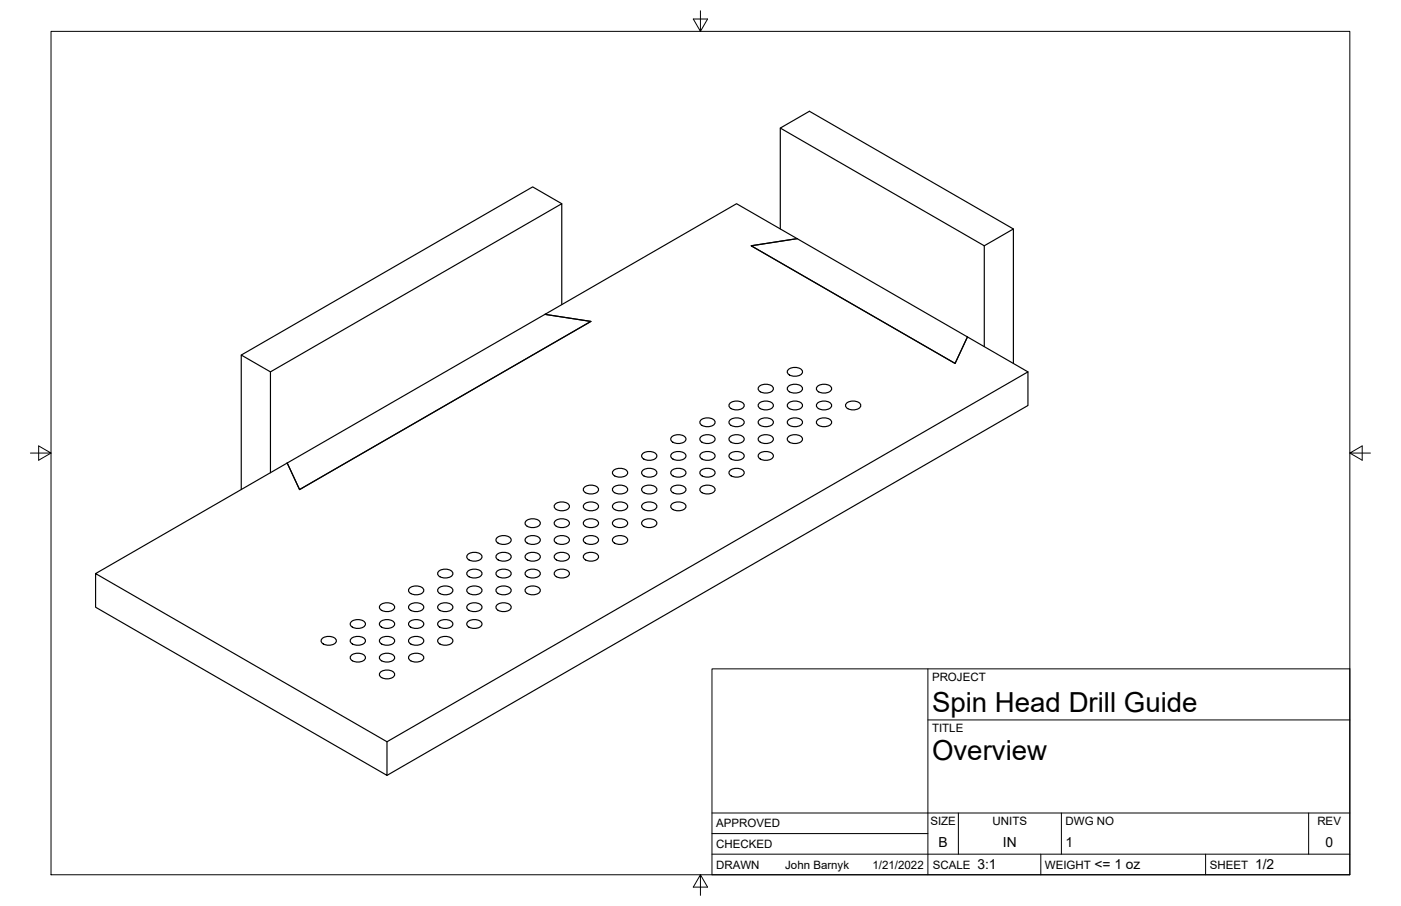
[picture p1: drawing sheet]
<svg xmlns="http://www.w3.org/2000/svg" width="432mm" height="279mm" viewBox="0 0 432 279" stroke-linecap="round" stroke-linejoin="round" font-family="sans-serif">
<!-- layer: Visible -->
<g fill="none" stroke="#000" stroke-width=".36">
<path d="M240.5 39.5l9-5.2 62.8 36.3M173.1 62.8l-8.9-5.2-89.8 51.9M231.5 75.8l14.2-2.2 52.5 30.3-3.8 8.2zM240.5 70.6v-31.1l62.9 36.3v31.1M245.7 73.6l-18.7-10.8-59 34.1 14.1 2.2-89.8 51.9-3.8-8.2M245.7 73.6l-14.2 2.2 62.9 36.3 3.8-8.2 18.6 10.8M303.4 75.8l8.9-5.2v41.5M173.1 93.9v-31.1l-89.7 51.9v31.1M83.4 114.7l-9-5.2v41.5M234 119.2a3.2 3.2 0 0 1 4.3 .3 1.48 1.48 0 0 1-1.7 1.7h-1.2a1.35 1.35 0 0 1-1.4-.5 1.35 1.35 0 0 1 0-1.5zM242.9 114a3.2 3.2 0 0 1 4.4 .3 1.48 1.48 0 0 1-1.7 1.7h-1.2a1.35 1.35 0 0 1-1.4-.5 1.35 1.35 0 0 1-.1-1.5zM242.9 119.2a3.2 3.2 0 0 1 4.4 .3 1.48 1.48 0 0 1-1.7 1.7h-1.2a1.35 1.35 0 0 1-1.4-.5 1.35 1.35 0 0 1-.1-1.5z"/>
<path d="M251.9 119.2a3.2 3.2 0 0 1 4.4 .3 1.48 1.48 0 0 1-1.7 1.7h-1.2a1.35 1.35 0 0 1-1.4-.5 1.35 1.35 0 0 1-.1-1.5zM198 139.9a3.2 3.2 0 0 1 4.4 .4 1.48 1.48 0 0 1-1.7 1.6h-1.2a1.35 1.35 0 0 1-1.4-.5 1.35 1.35 0 0 1-.1-1.5zM207 134.7a3.2 3.2 0 0 1 4.4 .4 1.48 1.48 0 0 1-1.7 1.6h-1.2a1.35 1.35 0 0 1-1.4-.5 1.35 1.35 0 0 1-.1-1.5zM207 139.9a3.2 3.2 0 0 1 4.4 .4 1.48 1.48 0 0 1-1.7 1.6h-1.2a1.35 1.35 0 0 1-1.4-.5 1.35 1.35 0 0 1-.1-1.5zM216 134.7a3.2 3.2 0 0 1 4.3 .4 1.48 1.48 0 0 1-1.7 1.6h-1.2a1.35 1.35 0 0 1-1.3-.5 1.35 1.35 0 0 1-.1-1.5zM216 139.9a3.2 3.2 0 0 1 4.3 .4 1.48 1.48 0 0 1-1.7 1.6h-1.2a1.35 1.35 0 0 1-1.3-.5 1.35 1.35 0 0 1-.1-1.5zM216 129.6a3.2 3.2 0 0 1 4.3 .3 1.48 1.48 0 0 1-1.7 1.6h-1.2a1.35 1.35 0 0 1-1.3-.5 1.35 1.35 0 0 1-.1-1.4zM225 139.9a3.2 3.2 0 0 1 4.3 .4 1.48 1.48 0 0 1-1.7 1.6h-1.2a1.35 1.35 0 0 1-1.4-.5 1.35 1.35 0 0 1 0-1.5zM225 124.4a3.2 3.2 0 0 1 4.3 .3 1.48 1.48 0 0 1-1.7 1.7h-1.2a1.35 1.35 0 0 1-1.4-.6 1.35 1.35 0 0 1 0-1.4zM225 129.6a3.2 3.2 0 0 1 4.3 .3 1.48 1.48 0 0 1-1.7 1.6h-1.2a1.35 1.35 0 0 1-1.4-.5 1.35 1.35 0 0 1 0-1.4zM225 134.7a3.2 3.2 0 0 1 4.3 .4 1.48 1.48 0 0 1-1.7 1.6h-1.2a1.35 1.35 0 0 1-1.4-.5 1.35 1.35 0 0 1 0-1.5zM234 124.4a3.2 3.2 0 0 1 4.3 .3 1.48 1.48 0 0 1-1.7 1.7h-1.2a1.35 1.35 0 0 1-1.4-.6 1.35 1.35 0 0 1 0-1.4z"/>
<path d="M234 139.9a3.2 3.2 0 0 1 4.3 .4 1.48 1.48 0 0 1-1.7 1.6h-1.2a1.35 1.35 0 0 1-1.4-.5 1.35 1.35 0 0 1 0-1.5zM234 129.6a3.2 3.2 0 0 1 4.3 .3 1.48 1.48 0 0 1-1.7 1.6h-1.2a1.35 1.35 0 0 1-1.4-.5 1.35 1.35 0 0 1 0-1.4zM234 134.7a3.2 3.2 0 0 1 4.3 .4 1.48 1.48 0 0 1-1.7 1.6h-1.2a1.35 1.35 0 0 1-1.4-.5 1.35 1.35 0 0 1 0-1.5zM242.9 124.4a3.2 3.2 0 0 1 4.4 .3 1.48 1.48 0 0 1-1.7 1.7h-1.2a1.35 1.35 0 0 1-1.4-.6 1.35 1.35 0 0 1-.1-1.4zM242.9 134.7a3.2 3.2 0 0 1 4.4 .4 1.48 1.48 0 0 1-1.7 1.6h-1.2a1.35 1.35 0 0 1-1.4-.5 1.35 1.35 0 0 1-.1-1.5zM242.9 129.6a3.2 3.2 0 0 1 4.4 .3 1.48 1.48 0 0 1-1.7 1.6h-1.2a1.35 1.35 0 0 1-1.4-.5 1.35 1.35 0 0 1-.1-1.4zM251.9 129.6a3.2 3.2 0 0 1 4.4 .3 1.48 1.48 0 0 1-1.7 1.6h-1.2a1.35 1.35 0 0 1-1.4-.5 1.35 1.35 0 0 1-.1-1.4zM251.9 124.4a3.2 3.2 0 0 1 4.4 .3 1.48 1.48 0 0 1-1.7 1.7h-1.2a1.35 1.35 0 0 1-1.4-.6 1.35 1.35 0 0 1-.1-1.4zM260.9 124.4a3.2 3.2 0 0 1 4.3 .3 1.48 1.48 0 0 1-1.7 1.7h-1.2a1.35 1.35 0 0 1-1.3-.6 1.35 1.35 0 0 1-.1-1.4zM88.5 142.8l-59 34.1v10.4l89.8 51.8v-10.4l-89.8-51.8M88.5 142.8l79.5-45.9 14.1 2.2-89.8 51.9zM171.1 155.5a3.2 3.2 0 0 1 4.3 .3 1.48 1.48 0 0 1-1.6 1.7h-1.2a1.35 1.35 0 0 1-1.4-.5 1.35 1.35 0 0 1-.1-1.5z"/>
<path d="M180.1 155.5a3.2 3.2 0 0 1 4.3 .3 1.48 1.48 0 0 1-1.7 1.7h-1.2a1.35 1.35 0 0 1-1.3-.5 1.35 1.35 0 0 1-.1-1.5zM180.1 150.3a3.2 3.2 0 0 1 4.3 .3 1.48 1.48 0 0 1-1.7 1.7h-1.2a1.35 1.35 0 0 1-1.3-.5 1.35 1.35 0 0 1-.1-1.5zM189.1 155.5a3.2 3.2 0 0 1 4.3 .3 1.48 1.48 0 0 1-1.7 1.7h-1.2a1.35 1.35 0 0 1-1.4-.5 1.35 1.35 0 0 1 0-1.5zM189.1 150.3a3.2 3.2 0 0 1 4.3 .3 1.48 1.48 0 0 1-1.7 1.7h-1.2a1.35 1.35 0 0 1-1.4-.5 1.35 1.35 0 0 1 0-1.5zM189.1 145.1a3.2 3.2 0 0 1 4.3 .3 1.48 1.48 0 0 1-1.7 1.7h-1.2a1.35 1.35 0 0 1-1.4-.5 1.35 1.35 0 0 1 0-1.5zM198 145.1a3.2 3.2 0 0 1 4.4 .3 1.48 1.48 0 0 1-1.7 1.7h-1.2a1.35 1.35 0 0 1-1.4-.5 1.35 1.35 0 0 1-.1-1.5zM198 155.5a3.2 3.2 0 0 1 4.4 .3 1.48 1.48 0 0 1-1.7 1.7h-1.2a1.35 1.35 0 0 1-1.4-.5 1.35 1.35 0 0 1-.1-1.5zM198 150.3a3.2 3.2 0 0 1 4.4 .3 1.48 1.48 0 0 1-1.7 1.7h-1.2a1.35 1.35 0 0 1-1.4-.5 1.35 1.35 0 0 1-.1-1.5zM207 150.3a3.2 3.2 0 0 1 4.4 .3 1.48 1.48 0 0 1-1.7 1.7h-1.2a1.35 1.35 0 0 1-1.4-.5 1.35 1.35 0 0 1-.1-1.5zM207 145.1a3.2 3.2 0 0 1 4.4 .3 1.48 1.48 0 0 1-1.7 1.7h-1.2a1.35 1.35 0 0 1-1.4-.5 1.35 1.35 0 0 1-.1-1.5zM207 155.5a3.2 3.2 0 0 1 4.4 .3 1.48 1.48 0 0 1-1.7 1.7h-1.2a1.35 1.35 0 0 1-1.4-.5 1.35 1.35 0 0 1-.1-1.5zM216 145.1a3.2 3.2 0 0 1 4.3 .3 1.48 1.48 0 0 1-1.7 1.7h-1.2a1.35 1.35 0 0 1-1.3-.5 1.35 1.35 0 0 1-.1-1.5z"/>
<path d="M216 150.3a3.2 3.2 0 0 1 4.3 .3 1.48 1.48 0 0 1-1.7 1.7h-1.2a1.35 1.35 0 0 1-1.3-.5 1.35 1.35 0 0 1-.1-1.5zM225 145.1a3.2 3.2 0 0 1 4.3 .3 1.48 1.48 0 0 1-1.7 1.7h-1.2a1.35 1.35 0 0 1-1.4-.5 1.35 1.35 0 0 1 0-1.5zM135.2 176.2a3.2 3.2 0 0 1 4.3 .3 1.48 1.48 0 0 1-1.7 1.7h-1.2a1.35 1.35 0 0 1-1.3-.5 1.35 1.35 0 0 1-.1-1.5zM144.2 176.2a3.2 3.2 0 0 1 4.3 .3 1.48 1.48 0 0 1-1.7 1.7h-1.2a1.35 1.35 0 0 1-1.4-.5 1.35 1.35 0 0 1 0-1.5zM144.2 171a3.2 3.2 0 0 1 4.3 .3 1.48 1.48 0 0 1-1.7 1.7h-1.2a1.35 1.35 0 0 1-1.4-.5 1.35 1.35 0 0 1 0-1.5zM153.2 176.2a3.2 3.2 0 0 1 4.3 .3 1.48 1.48 0 0 1-1.7 1.7h-1.2a1.35 1.35 0 0 1-1.4-.5 1.35 1.35 0 0 1 0-1.5zM153.2 165.9a3.2 3.2 0 0 1 4.3 .3 1.48 1.48 0 0 1-1.7 1.6h-1.2a1.35 1.35 0 0 1-1.4-.5 1.35 1.35 0 0 1 0-1.4zM153.2 171a3.2 3.2 0 0 1 4.3 .3 1.48 1.48 0 0 1-1.7 1.7h-1.2a1.35 1.35 0 0 1-1.4-.5 1.35 1.35 0 0 1 0-1.5zM162.1 160.7a3.2 3.2 0 0 1 4.4 .3 1.48 1.48 0 0 1-1.7 1.7h-1.2a1.35 1.35 0 0 1-1.4-.6 1.35 1.35 0 0 1-.1-1.4zM162.1 176.2a3.2 3.2 0 0 1 4.4 .3 1.48 1.48 0 0 1-1.7 1.7h-1.2a1.35 1.35 0 0 1-1.4-.5 1.35 1.35 0 0 1-.1-1.5zM162.1 165.9a3.2 3.2 0 0 1 4.4 .3 1.48 1.48 0 0 1-1.7 1.6h-1.2a1.35 1.35 0 0 1-1.4-.5 1.35 1.35 0 0 1-.1-1.4zM162.1 171a3.2 3.2 0 0 1 4.4 .3 1.48 1.48 0 0 1-1.7 1.7h-1.2a1.35 1.35 0 0 1-1.4-.5 1.35 1.35 0 0 1-.1-1.5z"/>
<path d="M171.1 176.2a3.2 3.2 0 0 1 4.3 .3 1.48 1.48 0 0 1-1.6 1.7h-1.2a1.35 1.35 0 0 1-1.4-.5 1.35 1.35 0 0 1-.1-1.5zM171.1 165.9a3.2 3.2 0 0 1 4.3 .3 1.48 1.48 0 0 1-1.6 1.6h-1.2a1.35 1.35 0 0 1-1.4-.5 1.35 1.35 0 0 1-.1-1.4zM171.1 160.7a3.2 3.2 0 0 1 4.3 .3 1.48 1.48 0 0 1-1.6 1.7h-1.2a1.35 1.35 0 0 1-1.4-.6 1.35 1.35 0 0 1-.1-1.4zM171.1 171a3.2 3.2 0 0 1 4.3 .3 1.48 1.48 0 0 1-1.6 1.7h-1.2a1.35 1.35 0 0 1-1.4-.5 1.35 1.35 0 0 1-.1-1.5zM180.1 171a3.2 3.2 0 0 1 4.3 .3 1.48 1.48 0 0 1-1.7 1.7h-1.2a1.35 1.35 0 0 1-1.3-.5 1.35 1.35 0 0 1-.1-1.5zM180.1 165.9a3.2 3.2 0 0 1 4.3 .3 1.48 1.48 0 0 1-1.7 1.6h-1.2a1.35 1.35 0 0 1-1.3-.5 1.35 1.35 0 0 1-.1-1.4zM180.1 160.7a3.2 3.2 0 0 1 4.3 .3 1.48 1.48 0 0 1-1.7 1.7h-1.2a1.35 1.35 0 0 1-1.3-.6 1.35 1.35 0 0 1-.1-1.4zM189.1 165.9a3.2 3.2 0 0 1 4.3 .3 1.48 1.48 0 0 1-1.7 1.6h-1.2a1.35 1.35 0 0 1-1.4-.5 1.35 1.35 0 0 1 0-1.4zM189.1 160.7a3.2 3.2 0 0 1 4.3 .3 1.48 1.48 0 0 1-1.7 1.7h-1.2a1.35 1.35 0 0 1-1.4-.6 1.35 1.35 0 0 1 0-1.4zM198 160.7a3.2 3.2 0 0 1 4.4 .3 1.48 1.48 0 0 1-1.7 1.7h-1.2a1.35 1.35 0 0 1-1.4-.6 1.35 1.35 0 0 1-.1-1.4zM99.3 196.9a3.2 3.2 0 0 1 4.3 .4 1.48 1.48 0 0 1-1.7 1.6h-1.2a1.35 1.35 0 0 1-1.4-.5 1.35 1.35 0 0 1 0-1.5zM108.2 196.9a3.2 3.2 0 0 1 4.4 .4 1.48 1.48 0 0 1-1.7 1.6h-1.2a1.35 1.35 0 0 1-1.4-.5 1.35 1.35 0 0 1-.1-1.5z"/>
<path d="M108.2 191.8a3.2 3.2 0 0 1 4.4 .3 1.48 1.48 0 0 1-1.7 1.7h-1.2a1.35 1.35 0 0 1-1.4-.6 1.35 1.35 0 0 1-.1-1.4zM117.2 196.9a3.2 3.2 0 0 1 4.4 .4 1.48 1.48 0 0 1-1.7 1.6h-1.2a1.35 1.35 0 0 1-1.4-.5 1.35 1.35 0 0 1-.1-1.5zM117.2 186.6a3.2 3.2 0 0 1 4.4 .3 1.48 1.48 0 0 1-1.7 1.7h-1.2a1.35 1.35 0 0 1-1.4-.6 1.35 1.35 0 0 1-.1-1.4zM117.2 191.8a3.2 3.2 0 0 1 4.4 .3 1.48 1.48 0 0 1-1.7 1.7h-1.2a1.35 1.35 0 0 1-1.4-.6 1.35 1.35 0 0 1-.1-1.4zM126.2 186.6a3.2 3.2 0 0 1 4.3 .3 1.48 1.48 0 0 1-1.6 1.7h-1.2a1.35 1.35 0 0 1-1.4-.6 1.35 1.35 0 0 1-.1-1.4zM126.2 196.9a3.2 3.2 0 0 1 4.3 .4 1.48 1.48 0 0 1-1.6 1.6h-1.2a1.35 1.35 0 0 1-1.4-.5 1.35 1.35 0 0 1-.1-1.5zM126.2 191.8a3.2 3.2 0 0 1 4.3 .3 1.48 1.48 0 0 1-1.6 1.7h-1.2a1.35 1.35 0 0 1-1.4-.6 1.35 1.35 0 0 1-.1-1.4zM126.2 181.4a3.2 3.2 0 0 1 4.3 .3 1.48 1.48 0 0 1-1.6 1.7h-1.2a1.35 1.35 0 0 1-1.4-.5 1.35 1.35 0 0 1-.1-1.5zM135.2 196.9a3.2 3.2 0 0 1 4.3 .4 1.48 1.48 0 0 1-1.7 1.6h-1.2a1.35 1.35 0 0 1-1.3-.5 1.35 1.35 0 0 1-.1-1.5zM135.2 181.4a3.2 3.2 0 0 1 4.3 .3 1.48 1.48 0 0 1-1.7 1.7h-1.2a1.35 1.35 0 0 1-1.3-.5 1.35 1.35 0 0 1-.1-1.5zM135.2 186.6a3.2 3.2 0 0 1 4.3 .3 1.48 1.48 0 0 1-1.7 1.7h-1.2a1.35 1.35 0 0 1-1.3-.6 1.35 1.35 0 0 1-.1-1.4zM135.2 191.8a3.2 3.2 0 0 1 4.3 .3 1.48 1.48 0 0 1-1.7 1.7h-1.2a1.35 1.35 0 0 1-1.3-.6 1.35 1.35 0 0 1-.1-1.4z"/>
<path d="M144.2 191.8a3.2 3.2 0 0 1 4.3 .3 1.48 1.48 0 0 1-1.7 1.7h-1.2a1.35 1.35 0 0 1-1.4-.6 1.35 1.35 0 0 1 0-1.4zM144.2 186.6a3.2 3.2 0 0 1 4.3 .3 1.48 1.48 0 0 1-1.7 1.7h-1.2a1.35 1.35 0 0 1-1.4-.6 1.35 1.35 0 0 1 0-1.4zM144.2 181.4a3.2 3.2 0 0 1 4.3 .3 1.48 1.48 0 0 1-1.7 1.7h-1.2a1.35 1.35 0 0 1-1.4-.5 1.35 1.35 0 0 1 0-1.5zM153.2 181.4a3.2 3.2 0 0 1 4.3 .3 1.48 1.48 0 0 1-1.7 1.7h-1.2a1.35 1.35 0 0 1-1.4-.5 1.35 1.35 0 0 1 0-1.5zM153.2 186.6a3.2 3.2 0 0 1 4.3 .3 1.48 1.48 0 0 1-1.7 1.7h-1.2a1.35 1.35 0 0 1-1.4-.6 1.35 1.35 0 0 1 0-1.4zM162.1 181.4a3.2 3.2 0 0 1 4.4 .3 1.48 1.48 0 0 1-1.7 1.7h-1.2a1.35 1.35 0 0 1-1.4-.5 1.35 1.35 0 0 1-.1-1.5zM108.2 202.1a3.2 3.2 0 0 1 4.4 .4 1.48 1.48 0 0 1-1.7 1.6h-1.2a1.35 1.35 0 0 1-1.4-.5 1.35 1.35 0 0 1-.1-1.5zM117.2 207.3a3.2 3.2 0 0 1 4.4 .3 1.48 1.48 0 0 1-1.7 1.7h-1.2a1.35 1.35 0 0 1-1.4-.5 1.35 1.35 0 0 1-.1-1.5zM117.2 202.1a3.2 3.2 0 0 1 4.4 .4 1.48 1.48 0 0 1-1.7 1.6h-1.2a1.35 1.35 0 0 1-1.4-.5 1.35 1.35 0 0 1-.1-1.5zM126.2 202.1a3.2 3.2 0 0 1 4.3 .4 1.48 1.48 0 0 1-1.6 1.6h-1.2a1.35 1.35 0 0 1-1.4-.5 1.35 1.35 0 0 1-.1-1.5zM119.3 228.7l197.5-114v10.4l-197.5 114"/>
</g>
<!-- layer: Titleblock -->
<path d="M219.4 206.3h196.6v63.5h-196.6zM286 206.3v63.5M286 222h130M219.4 257.1h66.6M219.4 250.7h196.6M295.4 250.7v12.7M327.1 250.7v12.7M403.3 250.7v12.7M219.4 263.4h196.6M320.8 263.4v6.4M371.6 263.4v6.4" fill="none" stroke="#000" stroke-width=".31"/>
<!-- layer: Border -->
<path d="M15.7 9.7h400.3v260.1h-400.3zM215.9 3.3v6.4l-2.2-3.8h4.4l-2.2 3.8M9.4 139.7h6.3l-3.8-2.2v4.4l3.8-2.2M416 139.7l3.8 2.2v-4.4l-3.8 2.2h6.4M215.9 269.8l2.2 3.8h-4.4l2.2-3.8v6.3" fill="none" stroke="#000" stroke-width=".31"/>
<g font-size="8.5">
<text x="287.3" y="219.5">Spin Head Drill Guide</text>
<text x="287.3" y="234.5">Overview</text>
</g>
<g font-size="4.3">
<text x="289.3" y="261.2">B</text>
<text x="309.1" y="261.2">IN</text>
<text x="328.4" y="261.2">1</text>
<text x="408.5" y="261.2">0</text>
<text x="301.2" y="268.1">3:1</text>
<text x="337.3" y="268.1">&lt;= 1 oz</text>
<text x="386.8" y="268.1">1/2</text>
</g>
<g font-size="3.5">
<text x="287.3" y="210.1">PROJECT</text>
<text x="287.3" y="225.8">TITLE</text>
<text x="220.7" y="255.2">APPROVED</text>
<text x="286.7" y="254.5">SIZE</text>
<text x="305.9" y="254.5">UNITS</text>
<text x="328.4" y="254.5">DWG NO</text>
<text x="406" y="254.5">REV</text>
<text x="220.7" y="261.5">CHECKED</text>
<text x="220.7" y="267.9">DRAWN</text>
<text x="242" y="267.9">John Barnyk</text>
<text x="268.9" y="267.9">1/21/2022</text>
<text x="287.5" y="267.9">SCALE</text>
<text x="322.1" y="267.9">WEIGHT</text>
<text x="372.9" y="267.9">SHEET</text>
</g>
</svg>
